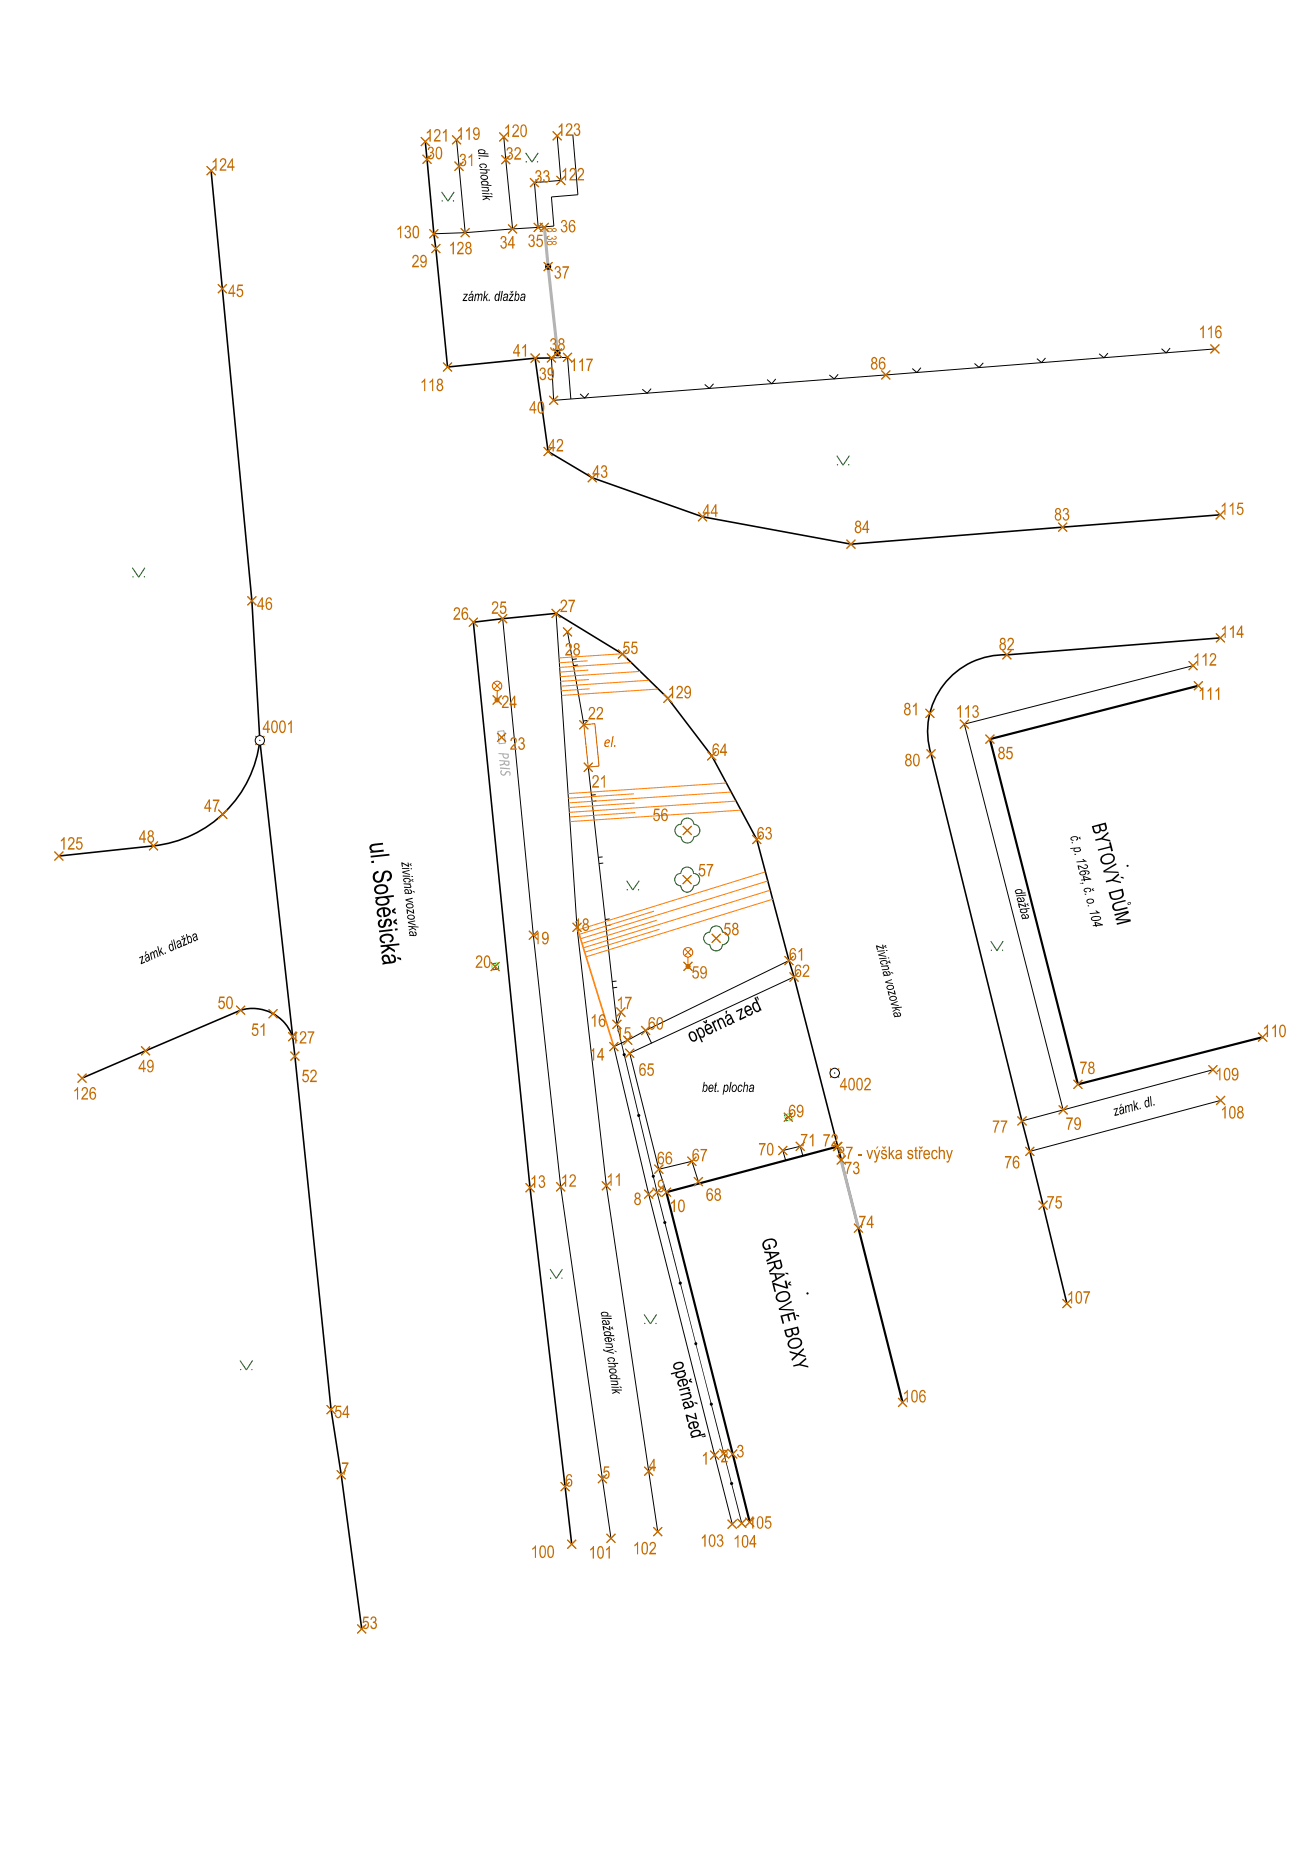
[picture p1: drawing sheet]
<svg xmlns="http://www.w3.org/2000/svg" width="210mm" height="297mm" viewBox="0 0 210 297" stroke-linecap="round" stroke-linejoin="round" font-family="sans-serif">
<g fill="#000">
<path d="M69.7 39.7v.1z" fill-rule="evenodd"/>
<path d="M86 36.3l.1 .1z" fill-rule="evenodd"/>
<path d="M85.6 57.2v.1z" fill-rule="evenodd"/>
<path d="M87.6 42.6l.1 .1z" fill-rule="evenodd"/>
<path d="M88.2 57.2v.1z" fill-rule="evenodd"/>
<path d="M141.6 59.9l.1 .1z" fill-rule="evenodd"/>
<path d="M88.5 64v.1z" fill-rule="evenodd"/>
<path d="M40.2 96l.2 .1z" fill-rule="evenodd"/>
<path d="M80.4 98.9v.1z" fill-rule="evenodd"/>
<path d="M41.5 118.4h.1z" fill-rule="evenodd"/>
<path d="M79.5 111.9v.1z" fill-rule="evenodd"/>
<path d="M80.2 117.9h.1z" fill-rule="evenodd"/>
<path d="M90.7 101l.1 .1z" fill-rule="evenodd"/>
<path d="M161 104.7h.1z" fill-rule="evenodd"/>
<path d="M94 122.7h.1z" fill-rule="evenodd"/>
<path d="M109.9 132.8l.1 .1z" fill-rule="evenodd"/>
<path d="M148.9 120.5v.1z" fill-rule="evenodd"/>
<path d="M109.9 140.6v.1z" fill-rule="evenodd"/>
<path d="M114.5 150l.1 .1z" fill-rule="evenodd"/>
<path d="M23.3 168v.1z" fill-rule="evenodd"/>
<path d="M43.6 162.1l.1 .1z" fill-rule="evenodd"/>
<path d="M98.1 167.3l.1 .1z" fill-rule="evenodd"/>
<path d="M100.7 168.4l.1 .1z" fill-rule="evenodd"/>
<path d="M133.5 171.6h.1z" fill-rule="evenodd"/>
<path d="M163.4 179.2v.1z" fill-rule="evenodd"/>
<path d="M170 177.5l.1 .1z" fill-rule="evenodd"/>
<path d="M105.3 187h.1z" fill-rule="evenodd"/>
<path d="M111.7 188.9v.1z" fill-rule="evenodd"/>
<path d="M125.2 184v.1z" fill-rule="evenodd"/>
<path d="M164.7 184.1v.1z" fill-rule="evenodd"/>
<path d="M166.8 192.7l.1 .1z" fill-rule="evenodd"/>
<path d="M114.3 232.7h.1z" fill-rule="evenodd"/>
<circle cx="82" cy="36.6" r=".07"/>
<circle cx="35.6" cy="46.2" r=".07"/>
<circle cx="88.9" cy="98.1" r=".07"/>
<circle cx="136.1" cy="87" r=".07"/>
<circle cx="170" cy="84.3" r=".07"/>
<circle cx="93.4" cy="115.9" r=".07"/>
<circle cx="148.7" cy="114.1" r=".07"/>
<circle cx="158.3" cy="118.2" r=".07"/>
<circle cx="110" cy="154.5" r=".07"/>
<circle cx="47.2" cy="168.9" r=".07"/>
<circle cx="98.7" cy="163.8" r=".07"/>
<circle cx="172.4" cy="173.4" r=".07"/>
</g>
<path d="M35.6 46.2l4.7 49.9 1.3 22.3a19.2 19.2 0 0 1-17 16.9M85.6 57.3l2.1 14.9 7 4.2 17.7 6.3 23.7 4.3 33.9-2.7M75.7 99.5l13.2-1.4 10.7 6.5M161 104.7a12.3 12.3 0 0 0-12.1 15.9l17.9 72.2M113.8 120.9l7.2 13.4 5.2 19.3 .8 2.6 7 27.2M38.5 161.6l-15.2 6.5M47.2 168.9l5.8 56.6 1.6 10.4 3.3 24.6M84.8 190l5.6 47.8" fill="none" stroke="#000" stroke-width=".25"/>
<path d="M80.4 99l4.9 50.6 4.4 40.2 6.6 46.7M88.9 98.1l3.4 50.2 4.7 41.3 6.8 45.7" fill="none" stroke="#000" stroke-width=".16"/>
<path d="M158.3 118.2l14.1 55.2" fill="none" stroke="#000" stroke-width=".35"/>
<g fill="none" stroke="#f00" stroke-width=".16">
<path d="M79 109.2l1 1M79.5 110.5v1M80 109.2l-1 1"/>
<circle cx="79.5" cy="109.7" r=".75"/>
</g>
<circle cx="79.5" cy="111.9" r=".41" fill="#f00"/>
<g fill="none" stroke="#f00" stroke-width=".16">
<path d="M109.5 151.8l1.1 1.1M110 153.1v1.1M110.6 151.8l-1.1 1.1"/>
<circle cx="110" cy="152.3" r=".77"/>
</g>
<circle cx="110" cy="154.6" r=".41" fill="#f00"/>
<path d="M112.9 149.4l.7-.3a.99 .99 0 0 1 .9-1 .99 .99 0 0 1 1 1 1.01 1.01 0 0 1 1.1 1 1.01 1.01 0 0 1-1.1 1 .99 .99 0 0 1-1 1 .99 .99 0 0 1-.9-1 1.01 1.01 0 0 1-1-.6 1.01 1.01 0 0 1 .3-1.1z" fill="none" stroke="#007800" stroke-width=".16"/>
<path d="M114.5 150h.1v.1h-.1z" fill-rule="evenodd" fill="#007800"/>
<path d="M108.2 132.1l.7-.3a1.01 1.01 0 0 1 1-1 1.01 1.01 0 0 1 1 1 1.01 1.01 0 0 1 1 1 1.01 1.01 0 0 1-1 1 1.01 1.01 0 0 1-1 1 1.01 1.01 0 0 1-1-1 1.02 1.02 0 0 1-.9-.6 1.02 1.02 0 0 1 .2-1.1z" fill="none" stroke="#007800" stroke-width=".16"/>
<path d="M109.9 132.8h.1v.1h-.1z" fill-rule="evenodd" fill="#007800"/>
<path d="M109.2 139a1.02 1.02 0 0 1 1.1-.2 1.02 1.02 0 0 1 .6 .9 .99 .99 0 0 1 1 1 .99 .99 0 0 1-1 1 1.01 1.01 0 0 1-1 1 1.01 1.01 0 0 1-1-1 .99 .99 0 0 1-1-1 .99 .99 0 0 1 1-1z" fill="none" stroke="#007800" stroke-width=".16"/>
<path d="M109.8 140.6h.2v.2h-.2z" fill-rule="evenodd" fill="#007800"/>
<path d="M134.1 59.9l-.7 .7-.8-.6M141.7 60l-53.2 4M94.2 62.9l-.7 .8-.7-.7M104.1 62.2l-.6 .7-.8-.6M114.1 61.4l-.6 .7-.8-.6M124.1 60.6l-.7 .8-.7-.7M111.8 189.3l-1.1-3.6-5.3 1.3 1.2 3.7" fill="none" stroke="#000" stroke-width=".16"/>
<g fill="#000">
<path d="M98.6 163.8h.1l2.4 9.7-.2 .1zM99.3 161.9h.1l-.7 1.9h-.1zM100.9 173.6l.2-.1 2.3 9.8h-.1zM103.3 183.3h.1l1.8 7.4h-.2zM105 190.7h.2l2.4 9.6-.1 .1zM107.5 200.4l.1-.1 2.5 9.7-.1 .1zM110 210.1l.1-.1 2.5 9.7h-.1zM112.5 219.7h.1l2.5 9.7h-.2zM114.9 229.4h.2l.7 3h-.1z"/>
<path d="M102 178.2a.26 .26 0 0 1 .4 .2v.1l-.4 .1-.1-.1z" fill-rule="evenodd"/>
<path d="M104.3 188l.3-.1 .1 .2v.2h-.3l-.2-.1z" fill-rule="evenodd"/>
<path d="M111.1 214.8l.3-.1 .1 .1v.3h-.3z" fill-rule="evenodd"/>
<circle cx="99.8" cy="168.7" r=".25"/>
<circle cx="106.3" cy="195.5" r=".24"/>
<circle cx="108.8" cy="205.2" r=".25"/>
<circle cx="113.8" cy="224.6" r=".25"/>
</g>
<path d="M134 183.4l-27.4 7.3 10.6 41.8" fill="none" stroke="#000" stroke-width=".35"/>
<path d="M125.4 178.3l1-.2 .3 .9-1 .3z" fill="none" stroke="#0f0" stroke-width=".16"/>
<path d="M75.7 99.5l9.1 90.5" fill="none" stroke="#000" stroke-width=".25"/>
<path d="M93.4 115.9l1.7-.2 .7 6.8-1.7 .2z" fill="none" stroke="#f00" stroke-width=".16"/>
<path d="M79.6 117l1-.1 .2 1.9-1 .2z" fill="none" stroke="#f0f" stroke-width=".16"/>
<path d="M100.2 140.9l1 1.4 1-1.4" fill="none" stroke="#007800" stroke-width=".16"/>
<g fill="#007800">
<path d="M102 142.2h.2v.2h-.2z" fill-rule="evenodd"/>
<path d="M100.3 142.2h.1v.2h-.1z" fill-rule="evenodd"/>
</g>
<path d="M88 203l1 1.5 1-1.5" fill="none" stroke="#007800" stroke-width=".16"/>
<g fill="#007800">
<path d="M89.8 204.4h.1v.1z" fill-rule="evenodd"/>
<path d="M88 204.4h.1v.1z" fill-rule="evenodd"/>
</g>
<path d="M103 210.2l1 1.5 1-1.5" fill="none" stroke="#007800" stroke-width=".16"/>
<g fill="#007800">
<path d="M104.8 211.6h.2v.1h-.2z" fill-rule="evenodd"/>
<path d="M103.1 211.6h.1v.1h-.1z" fill-rule="evenodd"/>
</g>
<path d="M158.5 150.5l1 1.5 .9-1.5" fill="none" stroke="#007800" stroke-width=".16"/>
<g fill="#007800">
<path d="M160.3 151.9h.1v.2h-.1z" fill-rule="evenodd"/>
<path d="M158.5 151.9h.1v.2h-.1z" fill-rule="evenodd"/>
</g>
<path d="M135.9 72.9l-1.1 1.5-1-1.5" fill="none" stroke="#007800" stroke-width=".16"/>
<g fill="#007800">
<path d="M135.7 74.3h.1v.1h-.1z" fill-rule="evenodd"/>
<path d="M133.9 74.3h.1v.1h-.1z" fill-rule="evenodd"/>
</g>
<path d="M70.6 30.7l1 1.5 1-1.5" fill="none" stroke="#007800" stroke-width=".16"/>
<g fill="#007800">
<path d="M72.5 32.1h.1v.1h-.1z" fill-rule="evenodd"/>
<path d="M70.7 32.1h.1v.1h-.1z" fill-rule="evenodd"/>
</g>
<g fill="#000">
<path d="M115.7 232.4h.1l2.5 9.7h-.1zM118.2 242.1h.1l.4 1.5-.1 .1z"/>
<path d="M69.3 37.3l.2 .1z" fill-rule="evenodd"/>
<path d="M74.4 37.2v.1z" fill-rule="evenodd"/>
<path d="M71.5 58.7h.1z" fill-rule="evenodd"/>
<path d="M194.3 55.8v.1z" fill-rule="evenodd"/>
<path d="M154.2 115.8h.1z" fill-rule="evenodd"/>
<path d="M191.6 109.6l.1 .1z" fill-rule="evenodd"/>
<path d="M9.4 136.9v.1z" fill-rule="evenodd"/>
<path d="M13.1 172.4h.1z" fill-rule="evenodd"/>
<path d="M195.2 175.9l.1 .1z" fill-rule="evenodd"/>
<path d="M91.4 246.9l.1 .1z" fill-rule="evenodd"/>
<path d="M105.1 244.9l.1 .1z" fill-rule="evenodd"/>
<path d="M117.1 243.7v.1z" fill-rule="evenodd"/>
<path d="M118.6 243.6l.1 .1z" fill-rule="evenodd"/>
<circle cx="87.7" cy="42.6" r=".5"/>
<circle cx="89.2" cy="56.5" r=".51"/>
<circle cx="90.8" cy="57.1" r=".07"/>
<circle cx="194" cy="171.1" r=".07"/>
<circle cx="117" cy="237.3" r=".26"/>
<circle cx="97.7" cy="246" r=".07"/>
</g>
<path d="M33.8 27.3l1.8 18.9M68 22.6l1.4 14.8 2.2 21.3 14-1.4M195.2 82.3l-25.2 2M41.6 118.4l5.2 47.4M99.6 104.6l7.2 7.1 7 9.2M195.2 102l-34.2 2.7M24.6 135.3l-15.2 1.6M23.3 168.1l-10.2 4.3M38.5 161.6a6.8 6.8 0 0 1 8.3 4.2M46.8 165.8l.4 3.1M166.8 192.8l3.8 15.7M90.4 237.8l1 9.2" fill="none" stroke="#000" stroke-width=".25"/>
<g fill="none" stroke="#000" stroke-width=".16">
<path d="M73 22.4l1.4 14.8M74.4 37.2l-5 .2M80.6 21.9l1.4 14.7M82 36.6l-7.6 .6M86.1 36.4l-4.1 .2M89.1 21.7l.6 7.2-4.2 .3 .6 7.2M91.6 21.5l.8 9.6-4.2 .4 .4 4.7-2.5 .2M147.3 58.8l-.7 .8-.7-.7M157.3 58l-.7 .8-.7-.7M167.2 57.3l-.6 .7-.8-.6M177.2 56.5l-.6 .7-.8-.6M187.1 55.7l-.6 .7-.7-.6"/>
<path d="M194.3 55.8l-52.6 4.2M91.3 63.8l-.5-6.7-2.6 .2 .3 6.7M90.8 101.1l2.6 14.8M92.4 106.4l-.7 .1M94 115.2l-.7 .1M190.8 106.5l-36.6 9.3 15.8 61.7M94.1 122.7l4.6 41.1M95.3 127.1l-.7 .1M95.4 128.1l-.7 .1M96.4 137.1h-.7M96.5 138l-.7 .1M97.5 147l-.7 .1"/>
<path d="M97.6 148l-.7 .1M98.6 156.9l-.7 .1M98.7 157.9l-.7 .1M126.2 153.6l-22.9 11.2M127 156.2l-26.3 12.2 4.7 18.6M103.3 164.8l-2.9 1.6-2.2 1 5.6 23.6 13.3 52.8M103.3 164.8l.9 2.1M194 171.1l-30.6 8.2M195.2 176l-30.5 8.1M128.4 184.9l-.4-1.6-2.8 .7 .5 1.6M96.3 236.5l1.4 9.5M103.8 235.3l1.4 9.7"/>
</g>
<path d="M191.7 109.7l-33.4 8.5M202 165.9l-29.6 7.5M134 183.4l10.4 40.9M117.2 232.5l2.7 10.9" fill="none" stroke="#000" stroke-width=".35"/>
<path d="M87.1 36.3l2.2 20.9M134.5 185.5l2.8 10.9" fill="none" stroke="#b4b4b4" stroke-width=".49"/>
<path d="M92.3 148.3l5.9 19.1" fill="none" stroke="#ff7f00" stroke-width=".25"/>
<path d="M86.1 24.4l-1 1.5-1-1.5" fill="none" stroke="#007800" stroke-width=".16"/>
<path d="M85.9 25.8h.2v.2h-.2z" fill-rule="evenodd" fill="#007800"/>
<path d="M23.2 90.8l-1 1.5-1-1.5" fill="none" stroke="#007800" stroke-width=".16"/>
<g fill="#007800">
<path d="M23 92.2h.2v.1h-.2z" fill-rule="evenodd"/>
<path d="M21.2 92.2h.2v.1h-.2z" fill-rule="evenodd"/>
</g>
<path d="M38.4 217.6l1 1.5 1-1.5" fill="none" stroke="#007800" stroke-width=".16"/>
<g fill="#007800">
<path d="M40.2 219h.2v.1h-.2z" fill-rule="evenodd"/>
<path d="M38.4 219h.2v.1h-.2z" fill-rule="evenodd"/>
</g>
<g fill="none" stroke="#ff7f00" stroke-width=".16">
<path d="M94 105.7l-4.5 .3M94.1 107.2l-4.5 .3M94.2 108.7l-4.6 .3M94.3 110.2l-4.6 .3M99.5 104.6l-10.1 .6M101 106l-11.5 .7M102.4 107.4l-12.8 .8M103.8 108.8l-14.1 .9M105.3 110.2l-15.5 1M101.4 127l-10.5 .7M101.5 128.4l-10.5 .7M101.6 130l-10.5 .7"/>
<path d="M116.2 125.2l-25.4 1.7M116.9 126.7l-26 1.7M117.7 128.1l-26.6 1.8M118.5 129.6l-27.3 1.8M122.4 139.4l-30 9.3M104.6 145.7l-12 3.7M105.1 147.2l-12 3.7M105.5 148.6l-12 3.7M122.8 140.9l-29.9 9.2M123.2 142.4l-29.9 9.2M123.6 143.8l-29.9 9.2"/>
</g>
<path d="M88.2 57.3h-2.6" fill="none" stroke="#000" stroke-width=".25"/>
<g fill="none" stroke="#c36b00" stroke-width=".17">
<path d="M33.1 26.6l1.4 1.4M34.5 26.6l-1.4 1.4M67.6 24.8l1.4 1.4M68.7 36.7l1.4 1.4M68.7 23.4l-1.4-1.5 1.5 1.5M68.8 21.9l-1.5 1.5 1.4-1.5M69 39l1.4 1.5M69 24.8l-1.4 1.4M70.1 36.7l-1.4 1.4M70.4 39l-1.4 1.5M72.3 21.7l1.4 1.4M72.7 25.9l1.4 1.4"/>
<path d="M73.7 36.5l1.4 1.4M73.7 21.7l-1.4 1.4M74.1 25.9l-1.4 1.4M75.1 36.5l-1.4 1.4M79.9 21.2l1.4 1.4M80.2 24.8l1.4 1.4M81.3 35.9l1.4 1.4M81.3 21.2l-1.4 1.4M81.6 24.8l-1.4 1.4M82.7 35.9l-1.4 1.4M84.8 28.5l1.4 1.4M85.4 35.7l1.4 1.4"/>
<path d="M86.2 28.5l-1.4 1.4M86.4 35.7l1.4 1.4M86.8 35.7l-1.4 1.4M87.8 35.7l-1.4 1.4M88.4 21l1.4 1.4M89 28.1l1.4 1.5M89.8 21l-1.4 1.4M90.4 28.1l-1.4 1.5M34.9 45.5l1.4 1.4M36.3 45.5l-1.4 1.4M70.9 58l1.4 1.4M72.3 58l-1.4 1.4"/>
<path d="M84.9 56.5l1.4 1.5-1.4-1.4M86.3 56.5l-1.4 1.5 1.4-1.4M87 41.9l1.4 1.5M87.5 56.5l1.4 1.5M88.4 41.9l-1.4 1.5M88.4 55.7l1.5 1.4M88.9 56.5l-1.4 1.5M89.9 55.7l-1.5 1.4M90.1 56.4l1.4 1.5M91.5 56.4l-1.4 1.5M141 59.3l1.4 1.4M142.4 59.3l-1.4 1.4"/>
<path d="M193.6 55.1l1.4 1.4M195 55.1l-1.4 1.4M87 71.5l1.4 1.4M87.8 63.3l1.5 1.4M88.4 71.5l-1.4 1.4M89.3 63.3l-1.5 1.4M94 75.7l1.4 1.4M95.4 75.7l-1.4 1.4M39.6 95.4l1.4 1.4M41 95.4l-1.4 1.4M75 98.8l1.4 1.4M76.4 98.8l-1.4 1.4"/>
<path d="M79.7 98.2l1.4 1.5M81.1 98.2l-1.4 1.5M88.2 97.4l1.4 1.4M89.6 97.4l-1.4 1.4M111.7 81.9l1.4 1.5M113.1 81.9l-1.4 1.5M135.4 86.3l1.4 1.4M136.8 86.3l-1.4 1.4M169.3 83.6l1.4 1.4M170.7 83.6l-1.4 1.4M194.5 83l1.4-1.4-1.4 1.5M195.9 83l-1.4-1.4 1.4 1.5"/>
<path d="M40.9 117.7l1.4 1.4M42.3 117.7l-1.4 1.4M78.8 111.2l1.4 1.5M79.5 117.2l1.4 1.4M80.2 111.2l-1.4 1.5M80.9 117.2l-1.4 1.4M90.1 100.4l1.4 1.4M91.5 100.4l-1.4 1.4M92.7 115.2l1.4 1.4M94.1 115.2l-1.4 1.4M98.8 103.9l1.5 1.4M100.3 103.9l-1.5 1.4"/>
<path d="M106.1 111l1.4 1.4M107.5 111l-1.4 1.4M148 113.4l1.4 1.4M148.2 119.9l1.4 1.4M149.4 113.4l-1.4 1.4M149.6 119.9l-1.4 1.4M153.5 115.1l1.4 1.4M154.9 115.1l-1.4 1.4M157.6 117.5l1.4 1.4M159 117.5l-1.4 1.4M160.3 104l1.4 1.4M161.7 104l-1.4 1.4"/>
<path d="M190.1 105.8l1.4 1.4M191 109l1.4 1.4M191.5 105.8l-1.4 1.4M192.4 109l-1.4 1.4M194.5 101.3l1.4 1.4M195.9 101.3l-1.4 1.4M8.7 136.2l1.4 1.4M10.1 136.2l-1.4 1.4M23.8 134.6l1.5 1.4M25.3 134.6l-1.5 1.4M34.9 129.5l1.4 1.4M36.3 129.5l-1.4 1.4"/>
<path d="M93.4 122l1.4 1.4M94.8 122l-1.4 1.4M109.2 140l1.4 1.4M109.2 132.1l1.4 1.4M110.6 140l-1.4 1.4M110.6 132.1l-1.4 1.4M113.1 120.2l1.4 1.4M114.5 120.2l-1.4 1.4M120.3 133.6l1.4 1.4M121.7 133.6l-1.4 1.4M78.5 153.9l1.4 1.4M79.9 153.9l-1.4 1.4"/>
<path d="M84.6 148.9l1.4 1.4M86 148.9l-1.4 1.4M109.3 153.8l1.4 1.5M110.7 153.8l-1.4 1.5M113.8 149.4l1.5 1.4M115.3 149.4l-1.5 1.4M125.5 152.9l1.4 1.4M126.3 155.5l1.4 1.5M126.9 152.9l-1.4 1.4M127.7 155.5l-1.4 1.5M12.4 171.7l1.4 1.4M13.8 171.7l-1.4 1.4"/>
<path d="M22.6 167.4l1.4 1.4M24 167.4l-1.4 1.4M37.8 160.9l1.4 1.4M39.2 160.9l-1.4 1.4M43 161.4l1.4 1.4M44.4 161.4l-1.4 1.4M46.1 165.1l1.4 1.4M46.5 168.2l1.4 1.4M47.5 165.1l-1.4 1.4M47.9 168.2l-1.4 1.4M97.5 166.7l1.4 1.4M98 163.1l1.4 1.4"/>
<path d="M98.6 161.1l1.4 1.5M98.9 166.7l-1.4 1.4M99.4 163.1l-1.4 1.4M99.7 165.7l1.4 1.4M100 161.1l-1.4 1.5M100 167.7l1.4 1.5M101.1 165.7l-1.4 1.4M101.4 167.7l-1.4 1.5M102.6 164.1l1.4 1.4M104 164.1l-1.4 1.4M125.4 178l1.4 1.4M126.8 178l-1.4 1.4"/>
<path d="M132.8 170.9l1.4 1.4M134.2 170.9l-1.4 1.4M162.7 178.6l1.5 1.4M164.2 178.6l-1.5 1.4M169.3 176.8l1.4 1.4M170.7 176.8l-1.4 1.4M171.7 172.7l1.4 1.4M173.1 172.7l-1.4 1.4M193.3 170.4l1.4 1.4M194.5 175.3l1.4 1.4M194.7 170.4l-1.4 1.4M195.9 175.3l-1.4 1.4"/>
<path d="M201.2 165.2l1.5 1.4M202.7 165.2l-1.5 1.4M84.1 189.3l1.4 1.4M85.5 189.3l-1.4 1.4M89 189.1l1.4 1.4M90.4 189.1l-1.4 1.4M96.3 188.9l1.4 1.5M97.7 188.9l-1.4 1.5M103 190.3l1.5 1.4M104.4 190l1.4 1.4M104.5 190.3l-1.5 1.4M104.7 186.3l1.4 1.4-1.4-1.4"/>
<path d="M105.8 190l-1.4 1.4M106.1 186.3l-1.4 1.4 1.4-1.4M110 185l1.4 1.4M111.4 185l-1.4 1.4M112.4 189.7l-1.4-1.4 1.4 1.4M112.4 188.3l-1.4 1.4 1.4-1.4M124.5 183.3l1.4 1.4M125.9 183.3l-1.4 1.4M127.3 182.6l1.4 1.4M128.7 182.6l-1.4 1.4M133.2 182.7l1.5 1.4M133.3 182.7l1.4 1.4"/>
<path d="M134.7 182.7l-1.5 1.4M134.7 182.7l-1.4 1.4M136.6 195.7l1.4 1.4M138 195.7l-1.4 1.4M164 183.4l1.4 1.5M165.4 183.4l-1.4 1.5M166.1 192l1.4 1.5M167.5 192l-1.4 1.5M169.9 207.8l1.4 1.4M171.3 207.8l-1.4 1.4M52.2 224.8l1.5 1.4M53.7 224.8l-1.5 1.4"/>
<path d="M53.9 235.2l1.4 1.4M55.3 235.2l-1.4 1.4M89.7 237.1l1.4 1.4M91.1 237.1l-1.4 1.4M95.6 235.8l1.4 1.4M97 235.8l-1.4 1.4M103 234.6l1.5 1.4M104.5 234.6l-1.5 1.4M113.6 232l1.4 1.4M115 232l-1.4 1.4M116.5 231.8l1.4 1.5M117.9 231.8l-1.4 1.5"/>
<path d="M143.7 223.6l1.4 1.4M145.1 223.6l-1.4 1.4M57.1 259.8l1.5 1.4M58.6 259.8l-1.5 1.4M90.7 246.3l1.4 1.4M92.1 246.3l-1.4 1.4M97 245.3l1.4 1.4M98.4 245.3l-1.4 1.4M104.5 244.3l1.4 1.4M105.9 244.3l-1.4 1.4M116.4 243.1l1.4 1.4M117.8 243.1l-1.4 1.4"/>
<path d="M117.9 242.9l1.4 1.4M119.2 242.7l1.4 1.5M119.3 242.9l-1.4 1.4M120.6 242.7l-1.4 1.5"/>
</g>
<path d="M98 117.8h.1l-.2 1.6h-.2z" fill-rule="evenodd" fill="#f00"/>
<circle cx="41.6" cy="118.4" r=".75" fill="#fff"/>
<circle cx="41.6" cy="118.4" r=".75" fill="none" stroke="#000" stroke-width=".16"/>
<circle cx="133.5" cy="171.6" r=".75" fill="#fff"/>
<circle cx="133.5" cy="171.6" r=".75" fill="none" stroke="#000" stroke-width=".16"/>
<g fill="#000">
<path d="M41.5 118.4h.1v.1h-.1z" fill-rule="evenodd"/>
<path d="M133.4 171.6h.2l-.1 .1z" fill-rule="evenodd"/>
</g>
<text font-size="3" x="59" y="134.8" transform="rotate(84 59 134.8)">ul. Soběšická</text>
<g font-size="2.3">
<text x="174.6" y="132" transform="rotate(76 174.6 132)">BYTOVÝ DŮM</text>
<text x="110.5" y="166.8" transform="rotate(-25 110.5 166.8)">opěrná zeď</text>
<text x="121.7" y="198.3" transform="rotate(76 121.7 198.3)">GARÁŽOVÉ BOXY</text>
<text x="107.5" y="218" transform="rotate(76 107.5 218)">opěrná zeď</text>
</g>
<g font-size="2" fill="#c36b00">
<text x="68" y="22.6">121</text>
<text x="73" y="22.4">119</text>
<text x="80.6" y="21.9">120</text>
<text x="89.1" y="21.7">123</text>
<text x="33.8" y="27.3">124</text>
<text x="68.3" y="25.5">30</text>
<text x="73.4" y="26.6">31</text>
<text x="80.9" y="25.5">32</text>
<text x="85.5" y="29.2">33</text>
<text x="89.7" y="28.9">122</text>
<text x="63.3" y="38.1">130</text>
<text x="71.7" y="40.7">128</text>
<text x="79.9" y="39.7">34</text>
<text x="84.4" y="39.5">35</text>
<text x="89.6" y="37.2">36</text>
<text x="36.5" y="47.5">45</text>
<text x="65.8" y="42.8">29</text>
<text x="88.6" y="44.5">37</text>
<text x="82" y="57">41</text>
<text x="87.9" y="56.1">38</text>
<text x="91.1" y="59.3">117</text>
<text x="139.2" y="59.1">86</text>
<text x="191.7" y="54.1">116</text>
<text x="67.2" y="62.6">118</text>
<text x="86.2" y="60.8">39</text>
<text x="84.6" y="66.1">40</text>
<text x="87.7" y="72.2">42</text>
<text x="94.7" y="76.4">43</text>
<text x="112.4" y="82.6">44</text>
<text x="168.6" y="83.2">83</text>
<text x="195.2" y="82.4">115</text>
<text x="136.6" y="85.3">84</text>
<text x="41.1" y="97.5">46</text>
<text x="72.4" y="99.1">26</text>
<text x="78.6" y="98.2">25</text>
<text x="89.5" y="97.9">27</text>
<text x="90.3" y="104.8">28</text>
<text x="99.6" y="104.6">55</text>
<text x="159.7" y="104">82</text>
<text x="190.8" y="106.5">112</text>
<text x="195.2" y="102">114</text>
<text x="80.2" y="113.2">24</text>
<text x="106.8" y="111.7">129</text>
<text x="191.6" y="111.9">111</text>
<text x="42" y="117.2">4001</text>
<text x="81.5" y="119.9">23</text>
<text x="94" y="115.1">22</text>
<text x="144.5" y="114.4">81</text>
<text x="152.9" y="114.8">113</text>
<text x="94.6" y="126">21</text>
<text x="113.9" y="120.9">64</text>
<text x="144.7" y="122.5">80</text>
<text x="159.5" y="121.4">85</text>
<text x="32.7" y="129.9">47</text>
<text x="104.4" y="131.3">56</text>
<text x="9.5" y="135.9">125</text>
<text x="22.2" y="134.8">48</text>
<text x="121" y="134.3">63</text>
<text x="111.6" y="140.1">57</text>
<text x="91.8" y="148.9">18</text>
<text x="115.7" y="149.6">58</text>
<text x="76" y="154.8">20</text>
<text x="85.3" y="151">19</text>
<text x="126.2" y="153.6">61</text>
<text x="34.8" y="161.4">50</text>
<text x="98.6" y="161.4">17</text>
<text x="110.6" y="156.5">59</text>
<text x="127" y="156.3">62</text>
<text x="40.2" y="165.7">51</text>
<text x="46.6" y="166.9">127</text>
<text x="94.4" y="164.2">16</text>
<text x="98.5" y="166.3">15</text>
<text x="103.6" y="164.7">60</text>
<text x="201.9" y="165.9">110</text>
<text x="22.1" y="171.5">49</text>
<text x="48.2" y="173.1">52</text>
<text x="94.2" y="169.6">14</text>
<text x="102.1" y="172">65</text>
<text x="172.7" y="171.8">78</text>
<text x="194.4" y="172.8">109</text>
<text x="11.7" y="175.9">126</text>
<text x="126.1" y="178.7">69</text>
<text x="134.3" y="174.4">4002</text>
<text x="195.2" y="178.9">108</text>
<text x="110.7" y="185.7">67</text>
<text x="121.3" y="184.8">70</text>
<text x="128" y="183.3">7172</text>
<text x="134" y="185.4">87 - výška střechy</text>
<text x="158.7" y="181.2">77</text>
<text x="170.4" y="180.7">79</text>
<text x="84.8" y="190">13</text>
<text x="89.7" y="189.8">12</text>
<text x="97" y="189.7">11</text>
<text x="105.1" y="186.2">66</text>
<text x="105.1" y="190.7">9</text>
<text x="135" y="187.8">73</text>
<text x="160.6" y="186.9">76</text>
<text x="101.3" y="192.7">8</text>
<text x="107.1" y="193.8">10</text>
<text x="112.9" y="192">68</text>
<text x="137.3" y="196.4">74</text>
<text x="167.4" y="193.3">75</text>
<text x="170.6" y="208.5">107</text>
<text x="53.5" y="226.8">54</text>
<text x="144.4" y="224.3">106</text>
<text x="115.2" y="233.9">2</text>
<text x="117.8" y="233.1">3</text>
<text x="54.6" y="235.9">7</text>
<text x="90.4" y="237.8">6</text>
<text x="96.3" y="236.5">5</text>
<text x="103.8" y="235.3">4</text>
<text x="112.2" y="234.2">1</text>
<text x="119.7" y="244.5">105</text>
<text x="84.9" y="249.2">100</text>
<text x="94.1" y="249.3">101</text>
<text x="101.2" y="248.6">102</text>
<text x="112" y="247.4">103</text>
<text x="117.3" y="247.5">104</text>
<text x="57.9" y="260.5">53</text>
</g>
<g font-size="1.6">
<text x="76.4" y="23.8" transform="rotate(84 76.4 23.8)">dl. chodník</text>
<text x="74" y="48.1">zámk. dlažba</text>
<text x="64.2" y="137.9" transform="rotate(84 64.2 137.9)">živičná vozovka</text>
<text x="171.1" y="133.8" transform="rotate(76 171.1 133.8)">č. p. 1264, č. o. 104</text>
<text x="162.2" y="142.3" transform="rotate(76 162.2 142.3)">dlažba</text>
<text x="22.5" y="154.3" transform="rotate(-23 22.5 154.3)">zámk. dlažba</text>
<text x="140.1" y="151.2" transform="rotate(76 140.1 151.2)">živičná vozovka</text>
<text x="112.2" y="174.6">bet. plocha</text>
<text x="178.2" y="178.5" transform="rotate(-15 178.2 178.5)">zámk. dl.</text>
<text x="96.1" y="209.8" transform="rotate(82 96.1 209.8)">dlažděný chodník</text>
</g>
<text font-size="1.6" fill="#c36b00" x="87.5" y="36.4" transform="rotate(90 87.5 36.4)">8 38</text>
<text font-size="1.6" fill="#f00" x="96.6" y="119.4">el.</text>
<text font-size="1.6" fill="#f0f" x="79.7" y="120.3" transform="rotate(84 79.7 120.3)">PRIS</text>
</svg>
